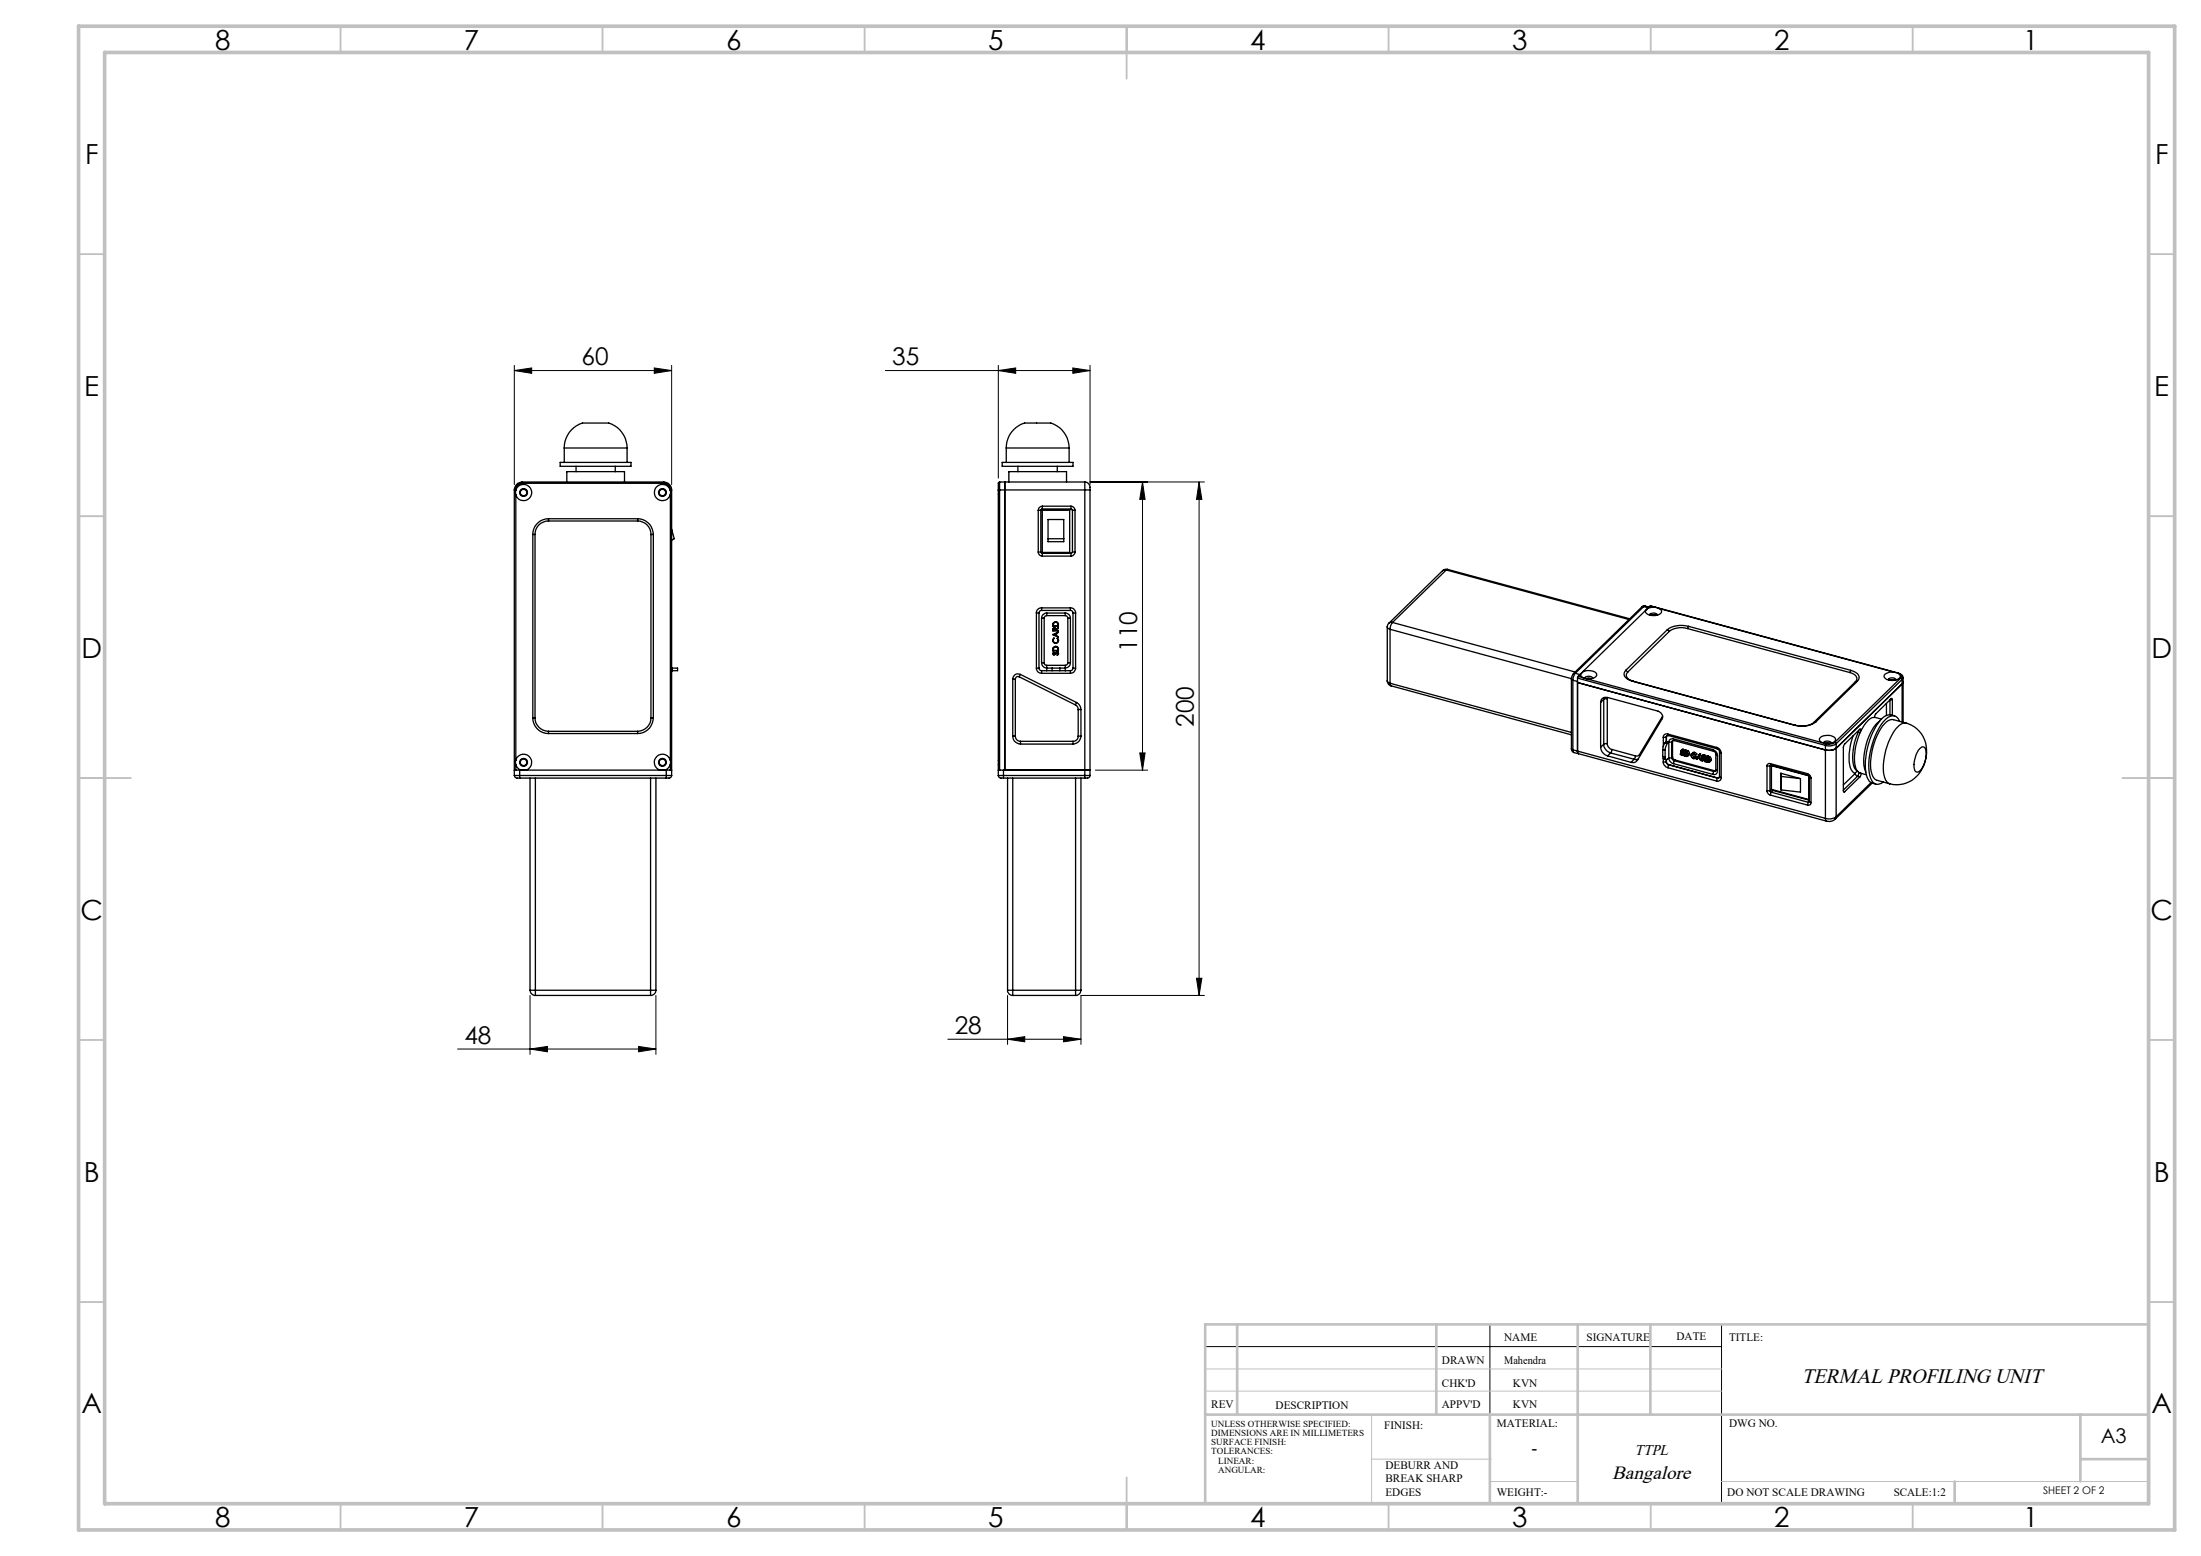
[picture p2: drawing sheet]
<svg xmlns="http://www.w3.org/2000/svg" width="420mm" height="297mm" viewBox="0 0 420 297" stroke-linecap="round" stroke-linejoin="round" font-family="sans-serif">
<g fill="none" stroke="#000" stroke-width=".19">
<path d="M98.1 70.7l3.4-.5v1.1zM98.1 69.7v22.8M98.1 70.7h30.1M124.8 70.2l3.4 .5-3.4 .6zM128.2 69.7v22.8M168.9 70.7h39.1M190.5 70.7l3.3-.5v1.1zM190.5 69.7v21.6M204.7 70.2l3.3 .5-3.3 .6zM208 69.7v22.8M208 92h21.8M218 92v55"/>
<path d="M218 92l.5 3.3h-1zM228.8 92v98M228.8 92l.5 3.3h-1zM209 147h10M217.5 143.7h1l-.5 3.3zM101.1 190v11.3M121.8 199.7l3.4 .5-3.4 .6zM125.2 190v11.3M180.9 198.4h25.4M192.3 198.4l3.2-.5v1zM192.3 190v9.4M203 197.9l3.3 .5-3.3 .5z"/>
<path d="M228.3 186.7h1l-.5 3.3zM229.8 190h-23.5v9.4M87.3 200.2h37.9M101.1 200.2l3.4-.5v1.1zM230 257h98.5M284.3 252.8v17M328.5 252.8v34.2"/>
</g>
<path d="M230 261.3h98.5M230 265.5h98.5M261.7 270v17M261.7 278.5h22.9M284.3 282.8h16.8M328.5 282.8h81.5" fill="none" stroke="#c0c0c0" stroke-width=".19"/>
<g fill="none" stroke="#c0c0c0" stroke-width=".35">
<path d="M65 5v5M115 5v5M165 5v5M215 5v10M265 5v5M315 5v5M365 5v5M15 48.5h5M410 48.5h5M15 98.5h5M410 98.5h5M15 148.5h10"/>
<path d="M405 148.5h10M15 198.5h5M410 198.5h5M15 248.5h5M410 248.5h5M65 287v5M115 287v5M165 287v5M215 282v10M265 287v5M315 287v5M365 287v5"/>
</g>
<path d="M236.1 252.8v17M274.1 252.8v17M301.1 252.8v34.2M314.9 252.8v17M410 252.8h-180v34.2M230 270h180M284.3 270v17M397 270v12.8M397 278.5h13M373 282.8v4.2" fill="none" stroke="#c0c0c0" stroke-width=".5"/>
<path d="M15 5h400v287h-400zM20 10h390v277h-390z" fill="none" stroke="#c0c0c0" stroke-width=".7"/>
<g fill="#000">
<path d="M98.1 70.7l3.4-.5v1.1zM124.8 70.2l3.4 .5-3.4 .6zM101.1 200.2l3.4-.5v1.1zM121.8 199.7l3.4 .5-3.4 .6zM190.5 70.7l3.3-.5v1.1zM204.7 70.2l3.3 .5-3.3 .6zM192.3 198.4l3.2-.5v1zM203 197.9l3.3 .5-3.3 .5z"/>
<path d="M218 92l.5 3.3h-1zM217.5 143.7h1l-.5 3.3zM228.8 92l.5 3.3h-1zM228.3 186.7h1l-.5 3.3z"/>
</g>
<g fill="none" stroke="#000" stroke-width=".25">
<path d="M98.1 93.5h.3M98.1 93.5v54.5M98.4 93.6a1.55 1.55 0 0 1 2.4-.9 1.55 1.55 0 0 1 0 2.6 1.55 1.55 0 0 1-2.4-.9M98.4 93.6v.8M98.4 93.5v.1M98.4 94.4v50.7M99.7 92.2a1.26 1.26 0 0 0-1.3 1.3M99.7 92a1.57 1.57 0 0 0-1.6 1.5M99.7 92v.2M99.7 92.2h26.9M99.7 92h26.9M104.7 99a2.99 2.99 0 0 0-3 3"/>
<path d="M104.7 99.4a2.53 2.53 0 0 0-2.6 2.6M104.7 99h17M104.7 99v.4M104.7 99.4h17M106.9 88.3h13.5v.7h-13.5zM107.7 85.5a4.7 4.7 0 0 1 3.8-4.8h3.5a3.4 3.4 0 0 1 3.3 1.4 4.9 4.9 0 0 1 1.4 3.4M107.7 85.5h12M107.7 85.5v2.8M108.2 92v-2h11v2M109.9 89v1M117.4 89v1M119.7 85.5v2.8"/>
<path d="M121.7 99a3 3 0 0 1 3 3M121.7 99.4a2.53 2.53 0 0 1 2.5 2.6M121.7 99v.4M126.6 92.2a1.33 1.33 0 0 1 1.3 1.3M126.6 92v.2M126.6 92a1.57 1.57 0 0 1 1.6 1.5M127.9 93.6a1.55 1.55 0 0 0-2.4-.9 1.55 1.55 0 0 0 0 2.6 1.55 1.55 0 0 0 2.4-.9M127.9 93.6v.8M127.9 93.5h.3M127.9 93.5v.1M127.9 94.4v50.7M128.2 93.5v54.5"/>
<path d="M190.5 93.5v54.5M190.5 93.5h.2M190.7 92v1.5M190.7 92l-.2 .2v1.3M190.7 92h16.3M190.7 93.5v53.5M190.7 93.5h16.3M191.2 88.3h13.6v.7h-13.6zM191.7 92v55M192 85.5a4.7 4.7 0 0 1 3.9-4.8h3.2a3.8 3.8 0 0 1 3.9 1.8 4.7 4.7 0 0 1 1 3M192 85.5h12M192 85.5v2.8"/>
<path d="M192.5 92v-2h11v2M194.2 89v1M198.1 97.4h.5M198.1 97.4v8M198.6 97.4v8M198.9 96.6a.78 .78 0 0 0-.8 .8M198.9 97.2l-.3 .2M198.9 97.4h5.2v8h-5.2zM198.9 96.6v.6M198.9 96.6h5.5M198.9 97.2h5.5M200 99.2h3v4.2h-3z"/>
<path d="M201.8 89v1M204 85.5v2.8M204.4 96.6a.85 .85 0 0 1 .7 .8M204.4 97.2l.2 .2M204.4 96.6v.6M204.6 97.4h.5M204.6 97.4v8M205.1 97.4v8M207 93.5h1M207 92v1.5M207 92a1.17 1.17 0 0 1 1 1.5M207 93.5v54.5"/>
<path d="M208 93.5v54.5M101.7 102v35M101.7 102h.4M102.1 102v35M124.2 102h.5M124.2 102v35M124.7 102v35M128.2 101l.5 1.8-.5 .3M197.8 117h.5M197.8 117v10.5M198.1 105.4a.78 .78 0 0 0 .8 .7M198.1 105.4h.5"/>
<path d="M198.3 117v10.5M198.6 105.4l.3 .2M198.8 116a.96 .96 0 0 0-1 1M198.8 116.5a.48 .48 0 0 0-.5 .5M198.8 116v.5M198.8 118v8.5M198.8 118h.4M198.8 116h5.5M198.8 116.5h5.5M198.9 105.6v.5M198.9 106.1h5.5M198.9 105.6h5.5"/>
<path d="M199.2 118v8.5M199.7 117a.96 .96 0 0 0-.9 1M199.7 117.5a.48 .48 0 0 0-.5 .5M199.7 117v.5M199.7 117h3.6M199.7 117.5h3.6M200 102.8h3M201 119.9l.2-.1h.2l.1 .4 .5-.4-.5 .5h.5v.1h-1.1zM201 118.8a.51 .51 0 0 1 .6-.1 .51 .51 0 0 1 .4 .5v.4h-1.1zM201.1 119.9h.2l.1 .4h-.4zM201.2 118.8a.47 .47 0 0 1 .5 .1 .47 .47 0 0 1 .2 .5h-.9zM203.3 117a.96 .96 0 0 1 1 1"/>
<path d="M203.3 117.5a.48 .48 0 0 1 .5 .5M203.3 117v.5M203.8 118v8.5M203.8 118h.5M204.3 116a.96 .96 0 0 1 .9 1M204.3 116.5a.48 .48 0 0 1 .5 .5M204.3 116v.5M204.3 118v8.5M204.4 105.6v.5M204.6 105.4l-.2 .2M204.6 105.4h.5M204.8 117v10.5"/>
<path d="M204.8 117h.4M205.1 105.4a.85 .85 0 0 1-.7 .7M205.2 117v10.5M264.7 119.7l.1 .1 .5 .3M264.7 119.7v10.3M265 119l-.3 .7M265.7 118.8l-.3 .6-.1 .7M265.7 118.8h-.3l-.4 .2M265.7 118.8l34.9 9.5M275.3 108.9l-10.3 10.1M276 108.8h-.3l-.4 .1M276 108.8l-10.3 10"/>
<path d="M276 108.8l34.8 9.4M276.3 108.7h-.6l-.4 .2M276.3 108.7l-.3 .1M276.3 108.7l34.7 9.4M313.3 115.8l-13.1 12.8M313.7 115.8h-.4M313.7 115.8l-13.1 12.7M313.7 115.8l.8 .2M313.9 115.7l-.6 .1M313.9 115.7l-.2 .1M313.9 115.7l.8 .2M314 116.5l-12 11.7"/>
<path d="M314.4 116.2l-.4 .3M314.8 117.4a.9 .9 0 0 1 1.5 0M314.9 115.7l47.4 12.8M314.9 115.7l1 .2M314.9 115.7l-.5 .5M315.1 117.5h.9M315.9 115.9l.6 .2M315.9 115.9h-.7l-.8 .3M316.5 116.1a.58 .58 0 0 1 .6 .6 .58 .58 0 0 1-.4 .6 2.4 2.4 0 0 1-2.7-.4v-.4M316.5 116.1l44.9 12.2M322 120a4 4 0 0 0-3.4 .5M322 120l31 8.4"/>
<path d="M322.2 119.6a4.8 4.8 0 0 0-4 .6M322.2 119.6l31 8.3M322.2 119.6l-.2 .4M101.7 137a2.99 2.99 0 0 0 3 3M101.7 137h.4M102.1 137a2.59 2.59 0 0 0 2.6 2.6M104.7 139.6v.4M104.7 139.6h17M121.7 139.6v.4M124.2 137a2.59 2.59 0 0 1-2.5 2.6M124.2 137h.5M124.7 137a2.99 2.99 0 0 1-3 3"/>
<path d="M128.2 127.5h.1M128.2 128h.1M128.3 127.5h1v.5h-1M128.3 127.5v.5M193.3 129.6h.4M193.3 129.6v10.9M193.7 129.6v10.9M194.5 129.2a.49 .49 0 0 0-.8 .4M194.5 129.2l10.7 5.3M194.7 128.7a.98 .98 0 0 0-1.4 .9M194.7 128.7l-.2 .5M194.7 128.7l10.7 5.4"/>
<path d="M197.8 127.5a.96 .96 0 0 0 1 1M197.8 127.5h.5M198.3 127.5a.48 .48 0 0 0 .5 .5M198.8 126.5a1.38 1.38 0 0 0 1.8 1h.2M198.8 128h.9M198.8 128v.5M198.8 126.5h.4M198.8 128.5h5.5M199.2 126.5a.48 .48 0 0 0 .5 .5M199.7 128h1.1M199.7 127v1M199.7 127h3.6"/>
<path d="M200.8 127.5h1.4M200.8 128h1.4M200.8 127.5v.5M200.9 121.1h.1M200.9 121.1l1.1-.5-.4 .3v.5l.4 .2zM200.9 122l.2-.2a.52 .52 0 0 0-.1 .6 .52 .52 0 0 0 .6 .3l.3-.5-.2-.4a.5 .5 0 0 1 .3 .6 .5 .5 0 0 1-.6 .4 .58 .58 0 0 1-.5-.8zM201 123.5a.58 .58 0 0 1 .8 0 .58 .58 0 0 1 .2 .7h-1.1zM201 124.5v.3a.18 .18 0 0 0 .2 .1 .18 .18 0 0 0 .1-.1l.2-.3a.29 .29 0 0 1 .4 .1 .29 .29 0 0 1 0 .4l-.1 .1 .1-.3-.1-.2h-.2a.42 .42 0 0 1-.3 .3 .42 .42 0 0 1-.4-.1zM201.1 121.1l.4-.2v.4zM201.2 123.5a.47 .47 0 0 1 .5 .1 .47 .47 0 0 1 .2 .5h-.9zM202.2 128h1.1M202.2 127.5v.5"/>
<path d="M203.3 128h1M203.3 127v1M203.8 126.5a.48 .48 0 0 1-.5 .5M203.8 126.5h.5M204.3 126.5a1.38 1.38 0 0 1-1.8 1h-.3M204.3 128v.5M204.8 127.5a.48 .48 0 0 1-.5 .5M204.8 127.5h.4M205.2 134.5a.95 .95 0 0 1 .5 .9M205.2 127.5a.96 .96 0 0 1-.9 1M205.4 134.1a1.63 1.63 0 0 1 .9 1.3M205.4 134.1l-.2 .4"/>
<path d="M205.7 135.4h.6M205.7 135.4v5.1M206.3 135.4v5.1M264.7 130a1.01 1.01 0 0 0 .8 .9M264.7 130l.6 .4M265.3 130.4l.2 .5M265.3 120.1v10.3M265.3 120.1l34.6 9.4M265.3 130.4l34.6 9.4M265.5 130.9l34.4 9.4M299.9 129.6l.2 .3M299.9 129.6v13.3"/>
<path d="M300.1 129.9l.9 .2M300.1 129.9v13.2M300.2 128.6l-.3 1M300.6 128.5l-.4 .8-.1 .6M300.6 128.5l-.4 .1M300.6 128.5l.9 .3M301 129.4l47.3 12.9M301 129.4v14M301.1 129.1l-.1 .3M301.1 129.1l1 .3M301.7 128.6a.57 .57 0 0 0 .4 .8M301.7 128.6l-.6 .5"/>
<path d="M302 128.2a2.4 2.4 0 0 1 2.6 .3 .85 .85 0 0 1-1 1l-.8 .1M302 128.2l-.3 .4M302 128.3l-.3 .3M302.1 129.4l.7 .2M302.4 129.5a.94 .94 0 0 1 1.5 0M302.7 129.5h.9M302.8 129.6l44.9 12.1M305.4 134.1a.99 .99 0 0 1 1.4-1l9.6 2.6a1.12 1.12 0 0 1 .8 1.5l-4.7 7.9a1.02 1.02 0 0 1-1.2 .4M305.4 134.1v8.5M306 133.5l-.6 .6M306 133.5v8.6M306.1 133.1l-.1 .4"/>
<path d="M306.7 133.4l-.7 .1M306.7 133.4v8.6M306.7 133.1v.3M310.2 127.9a1.01 1.01 0 0 0 .4 1.7l.9 .4M310.2 127.9l.4 .4M310.6 128.3a.95 .95 0 0 0-.2 1 .95 .95 0 0 0 .9 .6l.4 .1M311.5 130l30.9 8.4M311.5 130h.2M311.7 130l31 8.5M317.3 136.7l-4.5 7.3M318.2 120.2l-8 7.7M318.2 120.2l.4 .3"/>
<path d="M318.6 120.5l-8 7.8M342.4 138.4l.3 .1M346.1 137.9a4.1 4.1 0 0 1-3.4 .6M346.5 137.8a4.8 4.8 0 0 1-4.1 .6M346.5 137.8l-.4 .1M353 128.4a1.23 1.23 0 0 1 1.2 1.5l-.2 .2M353.2 127.9a1.59 1.59 0 0 1 1.6 1.6l-.4 .5M353.2 127.9l-.2 .5M354 130.1l-7.9 7.8M354.4 139.7h.2M354.4 130l-7.9 7.8M354.4 130l-.4 .1"/>
<path d="M354.6 139.7a10.1 10.1 0 0 0-.7 6.9l.6 .6M354.6 139.7l.4 .1M354.7 139.4l-.1 .3M355.1 139.4l-.1-.3-.1 .1-2.9 2.8-.2 .4v8.6l.1 .2 .1-.1M358.7 137.7a10 10 0 0 0-3.1 7.1l.1 1.3 .3 1.3M359 137.3l-1.2-.4a2.33 2.33 0 0 0-2 1.5 11.1 11.1 0 0 0-1.7 8.2 1.47 1.47 0 0 0 .9 1l1.1 .3M360 134.3v2.3M360.3 129.8a.9 .9 0 0 1 1.5 0M360.6 129.9l.5-.2 .4 .2M360.6 133.6v2.8M360.8 133.5l.3 .1M361.1 133.6v-.2l-.2-.1-3 3-.2 .6"/>
<path d="M361.1 133.6v2.9M361.4 128.3l-1.1 .1a.7 .7 0 0 0-.7 .9 2.17 2.17 0 0 0 3 0 .63 .63 0 0 0-.5-.8M361.4 128.3l.7 .2M361.5 136.6a2.36 2.36 0 0 0-3 1.3 14.1 14.1 0 0 0-2.4 9.9 1.94 1.94 0 0 0 1.9 1.9M362.1 128.5h.1M362.2 128.5a.54 .54 0 0 1 .6 .3 .54 .54 0 0 1-.1 .6M362.3 128.5a.8 .8 0 0 1 .8 1l-.1 .2M362.3 128.5h-.1M362.5 137.7a1.44 1.44 0 0 0-1.1-1.1 1.44 1.44 0 0 0-1.5 .6 13.7 13.7 0 0 0-3.1 10.8 1.59 1.59 0 0 0 1.8 1.6l.8-.3M362.7 129.4l.3 .3M362.7 129.4l-12.6 12.3M363 129.7l-12.6 12.3"/>
<path d="M363 129.7v8.1M363.1 130.2l-.1 .3-12.6 12.3a2.59 2.59 0 0 1-2.1 .4l-47.3-12.9M363.1 129.3v8.6M363.7 138a5.6 5.6 0 0 1 3.6 7.4 5.5 5.5 0 0 1-6.7 4.2M363.7 138l-2.4-.6a2.21 2.21 0 0 0-2.1 1.2 12.9 12.9 0 0 0-2.1 8.7 1.83 1.83 0 0 0 1.1 1.6l2.4 .7M363.7 138a2.21 2.21 0 0 0-2 1.2 12.7 12.7 0 0 0-2.2 8.8 1.83 1.83 0 0 0 1.1 1.6M98.1 147h.3M98.1 148l.4 .5h.7M98.1 148h1.1M98.4 145.1a1.54 1.54 0 0 1 2.4-.8 1.54 1.54 0 0 1 0 2.5 1.54 1.54 0 0 1-2.4-.9M98.4 145.1v.8M98.4 145.9v1.1"/>
<path d="M98.4 147h29.5M99.2 148v.5M99.2 148h27.9M99.2 147v1M99.2 148.5h27.9M101.1 148.5v40.5M102.2 148.5v40.5M104.7 140h17M124.1 148.5v40.5M125.2 148.5v40.5M127.1 148v.5M127.1 148h1.1"/>
<path d="M127.1 147v1M127.9 145.1a1.56 1.56 0 0 0-2.4-.9 1.56 1.56 0 0 0 0 2.6 1.56 1.56 0 0 0 2.4-.9M127.9 145.1v.8M127.9 147h.3M127.9 145.9v1.1M128.2 148a.75 .75 0 0 1-1.1 .5M190.5 147h.2M190.5 148h1M190.5 148a.73 .73 0 0 0 1 .5M190.7 147h16.3M191.5 148v.5M191.5 148h15.5"/>
<path d="M191.5 148.5h15.5M191.5 147v1M192.3 148.5v40.5M193.3 140.5a1.51 1.51 0 0 0 1.4 1.5M193.3 140.5h.4M193.3 148.5v40.5M193.7 140.5a.96 .96 0 0 0 1 1M194.7 141.5v.5M194.7 142h10.1M194.7 141.5h10.1M204.8 141.5v.5M205.2 148.5v40.5"/>
<path d="M205.7 140.5a.96 .96 0 0 1-.9 1M205.7 140.5h.6M206.3 140.5a1.57 1.57 0 0 1-1.5 1.5M206.3 148.5v40.5M207 148v.5M207 148h1M207 147h1zM208 148a.7 .7 0 0 1-1 .5M299.9 142.9l.1 .5 .3 .2M299.9 142.9l.2 .2M300.1 143.1l.2 .5 .9 .3M300.1 143.1l.9 .3"/>
<path d="M301 143.4l.2 .5M301 143.4l47.3 12.8M301.2 143.9l47.3 12.8M305.4 142.6a1.83 1.83 0 0 0 1.4 1.7M306 142.1a1.86 1.86 0 0 0 1.3 1.6M306 142.1l-.6 .5M306.7 142a1.19 1.19 0 0 0 .9 1M306.7 142l-.7 .1M306.8 144.3l4.5 1.2M307.3 143.7l-.5 .6M307.3 143.7l4.5 1.2M307.6 143l-.3 .7"/>
<path d="M307.6 143l4.5 1.3M311.8 144.9h.8M311.8 144.9l-.5 .6M312.1 144.3l-.3 .6M312.8 144l-.4 .3h-.3M312.8 144l.2 .2M317.3 144.4l.1 .4 .6 .2v.4M317.3 143.1l.4 .1M317.3 144.4l.4 .1M317.3 143.1v1.3M317.4 145.4a1.19 1.19 0 0 0 .9 1.1M317.4 140.8v1.7"/>
<path d="M317.4 144.8v.6M317.4 145.4h.6M317.7 141.8l-.3 .7-.1 .6M317.7 144.5l.3 .5 .5-.3M317.7 141.8l.5 .1M317.7 143.2v1.3M318 145.4v.3l.4 .3M318 140.7l-.6 .1M318 140.7v.9M318 145.4l.1 .3 .4 .2M318 141.5l.5 .2M318 140.7v.8"/>
<path d="M318 145v.4M318 141.5l-.3 .3M318 140.7h.1M318 145.4h.1M318.1 140.5l-.1 .2M318.2 141.9l-.4 .8-.1 .5M318.3 140.1a.63 .63 0 0 0-.9 .7M318.3 146.5l9.3 2.6M318.3 140.1l9.3 2.6M318.3 140.1l.1 .3M318.4 140.4l-.4 .1v.2M318.4 140.4l9.3 2.5"/>
<path d="M318.4 146l-.1 .5M318.4 146l9.3 2.5M318.5 144.7a1.19 1.19 0 0 0 .8 1.1M318.5 145.9l9.2 2.6M318.5 141.7l-.3 .2M318.5 141.7v3M318.5 144.7h.5M318.5 145.9l-.1 .1M319 144.7l.1 .2 .4 .3M319 141.6l-.5 .1M319 141.6v3.1M319.2 144.5l.1 .3 .3 .3"/>
<path d="M319.2 141.5v3M319.2 141.5l-.2 .1M319.2 144.5l-.2 .2M319.2 141.4v.1M319.3 141a.66 .66 0 0 0-.8 .7M319.3 145.8l7.5 2M319.3 141l7.5 2.1M319.3 141l.2 .4M319.5 141.4h-.4l-.1 .2M319.5 141.4l7.5 2M319.5 145.2l-.2 .6M319.5 145.2l7.5 2"/>
<path d="M319.6 145.1l7.5 2M319.6 145.1l-.1 .1M320.6 143.9l.4 .3 .2-.2M320.7 143.9l.2 .2M320.7 143.9h-.1M320.8 143.4l.2-.1 .2 .2M320.8 143.4l.1 .1M320.9 143.5l.1 .1M320.9 143.3l-.1 .1M320.9 143.7l-.3 .2M320.9 143.7l.2 .2-.2 .2M320.9 143.2l-.2 .2 .2 .3"/>
<path d="M320.9 143.2l.3 .3M320.9 143.7l-.2 .2M321 143.6l.2 .4M321 143.4l-.1 .1M321.1 143.9l-.2 .2M321.2 143l.2 .2-.2 .3M321.2 143l-.5 .3M321.2 143l-.3 .2M321.2 143.4l.2 .2M321.2 143.4l-.2 .2M321.4 143.4v.9l.6 .1 .2-.3M321.4 143.9l-.3 .2"/>
<path d="M321.4 143.4h.2M321.4 143.8l-.2 .2M321.5 144.2v-.7a.5 .5 0 0 1 .5 .3 .5 .5 0 0 1-.1 .5h-.1M321.5 144.2h.1M321.6 144.2l.2 .1M321.6 143.4l.3 .1M321.7 144l-.2 .2M321.7 143.6v.4M321.7 144h.1M321.8 143.2l.3 .1M321.8 144l.3 .1-.3 .2M321.8 143.2h-.2l-.2 .2"/>
<path d="M321.8 143.2l-.2 .2M321.8 144l-.2 .2M321.9 143.5l.3 .6M322.1 143.3l.3 .5M322.1 143.3l-.2 .2M322.4 143.8l-.3 .5M322.4 143.8l-.2 .3M322.8 144.2l.2-.2 .1 .3 .3 .2M322.8 144.2l.1 .4 .3 .1M323.2 143.9l.4 .2M323.2 143.9a.36 .36 0 0 0-.4 0 .36 .36 0 0 0-.1 .4l.1 .2a.51 .51 0 0 0 .8 .2M323.4 143.6l.4 .3-.2 .2"/>
<path d="M323.4 143.6h-.3l-.3 .3M323.4 143.6l-.2 .3M323.4 144.5l-.2 .2M323.5 144.6l-.3 .1M323.5 144.6l.1 .1M323.6 144.1l-.6-.2-.2 .1v.2M323.7 144.4l-.3 .1M323.7 144.4l.1 .1-.2 .2M323.7 144.4l-.2 .2M323.8 145l.1-.3 .4 .1 .3 .4M324 144.7l-.2 .3M324.1 144.3l.2 .4-.3-.1z"/>
<path d="M324.1 144.1l-.3 .9M324.1 144.1h.1M324.2 144.1l.4 1.1M324.2 144.4l-.2 .2M324.4 143.9h.1M324.4 143.9l.4 .9M324.4 143.9l-.2 .2M324.4 143.9l-.3 .2M324.8 144.3l.1 .1M324.8 144.3v.9M324.8 145l-.2 .2M324.8 144.7v-.3l.2 .1 .3 .1-.3 .2"/>
<path d="M324.8 144.7l.2 .1M324.8 145.2l.1-.4 .5 .6M324.9 144.4h.3M325 145l-.2 .2M325.1 144.5h.1M325.1 144.5l-.3 .2M325.2 144.1l.2 .1M325.2 144.4l.1 .3M325.2 144.1h-.2l-.2 .2M325.2 144.1l-.3 .3M325.2 144.6l-.2 .2M325.3 144.7l-.1 .2-.2-.1 .4 .6"/>
<path d="M325.3 144.8l.2 .3M325.4 144.2l.2 .3-.3 .2M325.4 144.2l-.2 .2M325.5 144.6l-.2 .2M325.5 144.5v.9l.6 .1 .2-.3M325.5 144.5l.2 .1M325.5 145.2l-.1 .2M325.6 145.3v-.7a.44 .44 0 0 1 .5 .3 .44 .44 0 0 1-.1 .5M325.6 145.3l.1 .1M325.7 145.4h.3M325.7 144.6l.3 .1M325.9 145.1l-.3 .2"/>
<path d="M325.9 144.7v.4M325.9 145.1l.1 .1M326 144.3l.2 .2M326 145.2h.2l-.2 .2M326 144.3h-.2l-.3 .2M326 144.3l-.3 .3M326 145.2l-.3 .2M326 144.7l.3 .5M326.2 144.5l.3 .5M326.2 144.5l-.2 .2M326.5 145l-.3 .4M326.5 145l-.2 .2"/>
<path d="M326.8 143.1a1.19 1.19 0 0 1 .9 1.1M326.8 143.1l.2 .3M327 143.4l.3 .2 .1 .3M327 147.2l-.2 .6M327.1 147.1l-.1 .1M327.4 147.1h-.3M327.4 146.9a.3 .3 0 0 1-.1 .3 .3 .3 0 0 1-.3 0M327.4 143.9l.3 .3M327.4 143.9v3M327.4 146.9l.3 .3M327.6 142.7a1.11 1.11 0 0 1 .8 1.1M327.6 142.7l.1 .2"/>
<path d="M327.7 142.9l.3 .3 .1 .3M327.7 148.5l-.1 .6M327.7 147.2a.63 .63 0 0 1-.9 .6M327.7 144.2v3M327.7 148.5h.1M328 148.4l-.3 .1M328.1 148.2a.3 .3 0 0 1-.1 .3 .3 .3 0 0 1-.3 0M328.1 143.5l.3 .3M328.1 143.5v4.7M328.1 148.2l.3 .2M328.4 148.4a.66 .66 0 0 1-.8 .7M328.4 143.8v4.6"/>
<path d="M337.2 151a.88 .88 0 0 0 .6 .8M337.2 146.2v4.8M337.2 146.2h.5M337.7 150.9l.3 .3M337.7 146.2v4.7M337.7 150.9l-.5 .1M337.8 145.8a.47 .47 0 0 0-.6 .4M337.8 145.8l7.1 1.9M337.8 151.8l7.1 1.9M337.8 145.8l.2 .2M337.9 146l-.2 .2M338 146l-.3 .2"/>
<path d="M338 146l7.1 2M338 151.2l7.1 1.9M338 151.2l-.2 .6M338 150.7l7.2 1.9M338 146.2v4.5M338 146.2l7.2 1.9M338 150.7l-.3 .2M338.1 146.1l-.1 .1M338.1 150.7l.2 .2M338.3 150.9l7 1.8M338.3 150.9l-.3 .3M339.8 147.6l3.8 1"/>
<path d="M339.8 147.6l.1 3.2M339.8 147.6l.1 .6 3.7 .4M339.8 150.2l.1 .6M343.6 148.6v2.6l-3.7-.4M344.9 147.7a.98 .98 0 0 1 .7 .8M344.9 147.7l.2 .3M345.1 148l.2 .2M345.1 153.1l-.2 .6M345.2 148.1v4.5M345.2 148.1h.1M345.3 153l-.2 .1M345.3 152.5l-.1 .1"/>
<path d="M345.3 148.2l.3 .3M345.3 148.2v4.8M345.3 153l.3 .2M345.3 152.9l-.2 .2M345.6 153.2a.47 .47 0 0 1-.7 .5M345.6 148.5v4.7M347.7 141.7l.7 .2M347.7 141.7a.65 .65 0 0 1-.5-.7 .65 .65 0 0 1 .7-.5 1.94 1.94 0 0 1 2.4 .6 1.3 1.3 0 0 1-1.5 .9l-.4-.1M348 141.8a.9 .9 0 0 1 1.5 0M348.3 141.9h.9M348.3 156.2l.2 .5M348.3 142.3v13.9"/>
<path d="M348.4 141.9l.1 .1M348.5 142l-.2 .3M350.1 141.7a1.89 1.89 0 0 1-1.6 .3M350.1 141.7l.3 .3M350.2 156.4l-.7 .3h-1M350.4 142a2.26 2.26 0 0 1-2.1 .3M350.4 155.9a2.26 2.26 0 0 1-2.1 .3M350.4 155.9l-.2 .5M350.4 142v13.9M351.8 151.1h.2M353.6 140.5a9.6 9.6 0 0 0-.4 6.4l.8 .7M354 147.6l.1 .3 .4 .3"/>
<path d="M354 147.6l-2.2 2.2M354.5 148.2l.4 .1M354.5 148.2l-2.7 2.6M354.5 147.2l-.2 .1-.3 .3M354.7 147.4l-.2 .8M354.9 148.3l-2.9 2.8M355.1 147.6l-.2 .7M357 149.4l-6.6 6.5M357.3 149.5l-7.1 6.9M366.3 142.9a.65 .65 0 0 1 .9-.3 .65 .65 0 0 1 .3 .8 4.7 4.7 0 0 1-1.4 3.9 .56 .56 0 0 1-.6 0 .56 .56 0 0 1-.2-.6 5.1 5.1 0 0 1 1-3.8zM101.1 189h1.1M101.1 189a1.02 1.02 0 0 0 1.1 1"/>
<path d="M102.2 189v1M102.2 189h21.9M102.2 190h21.9M124.1 189v1M124.1 189h1.1M125.2 189a1.02 1.02 0 0 1-1.1 1M192.3 189a.96 .96 0 0 0 1 1M192.3 189h1M193.3 189v1M193.3 189h11.9M193.3 190h11.9M205.2 189v1"/>
<path d="M205.2 189h1.1M206.3 189a1.02 1.02 0 0 1-1.1 1"/>
<circle cx="99.9" cy="94" r=".63"/>
<circle cx="99.9" cy="94" r=".75"/>
<circle cx="126.4" cy="94" r=".63"/>
<circle cx="126.4" cy="94" r=".74"/>
<circle cx="99.9" cy="145.5" r=".63"/>
<circle cx="99.9" cy="145.5" r=".76"/>
<circle cx="126.4" cy="145.5" r=".63"/>
<circle cx="126.4" cy="145.5" r=".75"/>
</g>
<g font-size="5.3">
<text x="41" y="9.5">8</text>
<text x="88.5" y="9.5">7</text>
<text x="138.5" y="9.5">6</text>
<text x="188.5" y="9.5">5</text>
<text x="238.5" y="9.5">4</text>
<text x="288.5" y="9.5">3</text>
<text x="338.5" y="9.5">2</text>
<text x="386" y="9.5">1</text>
<text x="16.2" y="31.3">F</text>
<text x="411.2" y="31.3">F</text>
<text x="16.1" y="75.5">E</text>
<text x="411.1" y="75.5">E</text>
<text x="15.5" y="125.5">D</text>
<text x="410.5" y="125.5">D</text>
<text x="15.4" y="175.5">C</text>
<text x="410.4" y="175.5">C</text>
<text x="16" y="225.5">B</text>
<text x="411" y="225.5">B</text>
<text x="15.5" y="269.8">A</text>
<text x="410.5" y="269.8">A</text>
<text x="41" y="291.5">8</text>
<text x="88.5" y="291.5">7</text>
<text x="138.5" y="291.5">6</text>
<text x="188.5" y="291.5">5</text>
<text x="238.5" y="291.5">4</text>
<text x="288.5" y="291.5">3</text>
<text x="338.5" y="291.5">2</text>
<text x="386" y="291.5">1</text>
</g>
<g font-size="4.7">
<text x="111" y="69.7">60</text>
<text x="170.2" y="69.7">35</text>
<text x="217" y="124.4" transform="rotate(-90 217 124.4)">110</text>
<text x="227.8" y="138.8" transform="rotate(-90 227.8 138.8)">200</text>
<text x="182.2" y="197.3">28</text>
<text x="88.6" y="199.2">48</text>
</g>
<text font-size="4" x="343.8" y="264">TERMAL PROFILING UNIT</text>
<text font-size="3.9" x="400.9" y="275.5">A3</text>
<text font-size="3.7" x="307.7" y="282.2">Bangalore</text>
<text font-size="3.5" x="292.3" y="277.6">-</text>
<text font-size="2.9" x="311.9" y="277.7">TTPL</text>
<g font-size="2.2">
<text x="287" y="255.9">NAME</text>
<text x="302.7" y="255.9">SIGNATURE</text>
<text x="319.9" y="255.9">DATE</text>
<text x="330" y="255.9">TITLE:</text>
<text x="275.1" y="260.3">DRAWN</text>
<text x="287" y="260.3">Mahendra</text>
<text x="231.1" y="268.7">REV</text>
<text x="243.4" y="268.9">DESCRIPTION</text>
<text x="275.1" y="264.7">CHK'D</text>
<text x="275.1" y="268.7">APPV'D</text>
<text x="288.7" y="264.7">KVN</text>
<text x="288.7" y="268.7">KVN</text>
<text x="264.1" y="272.8">FINISH:</text>
<text x="285.6" y="272.4">MATERIAL:</text>
<text x="330" y="272.4">DWG NO.</text>
<text x="264.4" y="280.5">DEBURR AND</text>
<text x="264.4" y="283">BREAK SHARP</text>
<text x="264.4" y="285.5">EDGES</text>
<text x="285.6" y="285.5">WEIGHT:-</text>
<text x="329.6" y="285.6">DO NOT SCALE DRAWING</text>
<text x="361.4" y="285.6">SCALE:1:2</text>
</g>
<text font-size="2" x="389.9" y="285.2">SHEET 2 OF 2</text>
<g font-size="1.8">
<text x="231.1" y="272.3">UNLESS OTHERWISE SPECIFIED:</text>
<text x="231.1" y="274.1">DIMENSIONS ARE IN MILLIMETERS</text>
<text x="231.1" y="275.9">SURFACE FINISH:</text>
<text x="231.1" y="277.6">TOLERANCES:</text>
<text x="232.4" y="279.4">LINEAR:</text>
<text x="232.4" y="281.1">ANGULAR:</text>
</g>
</svg>
